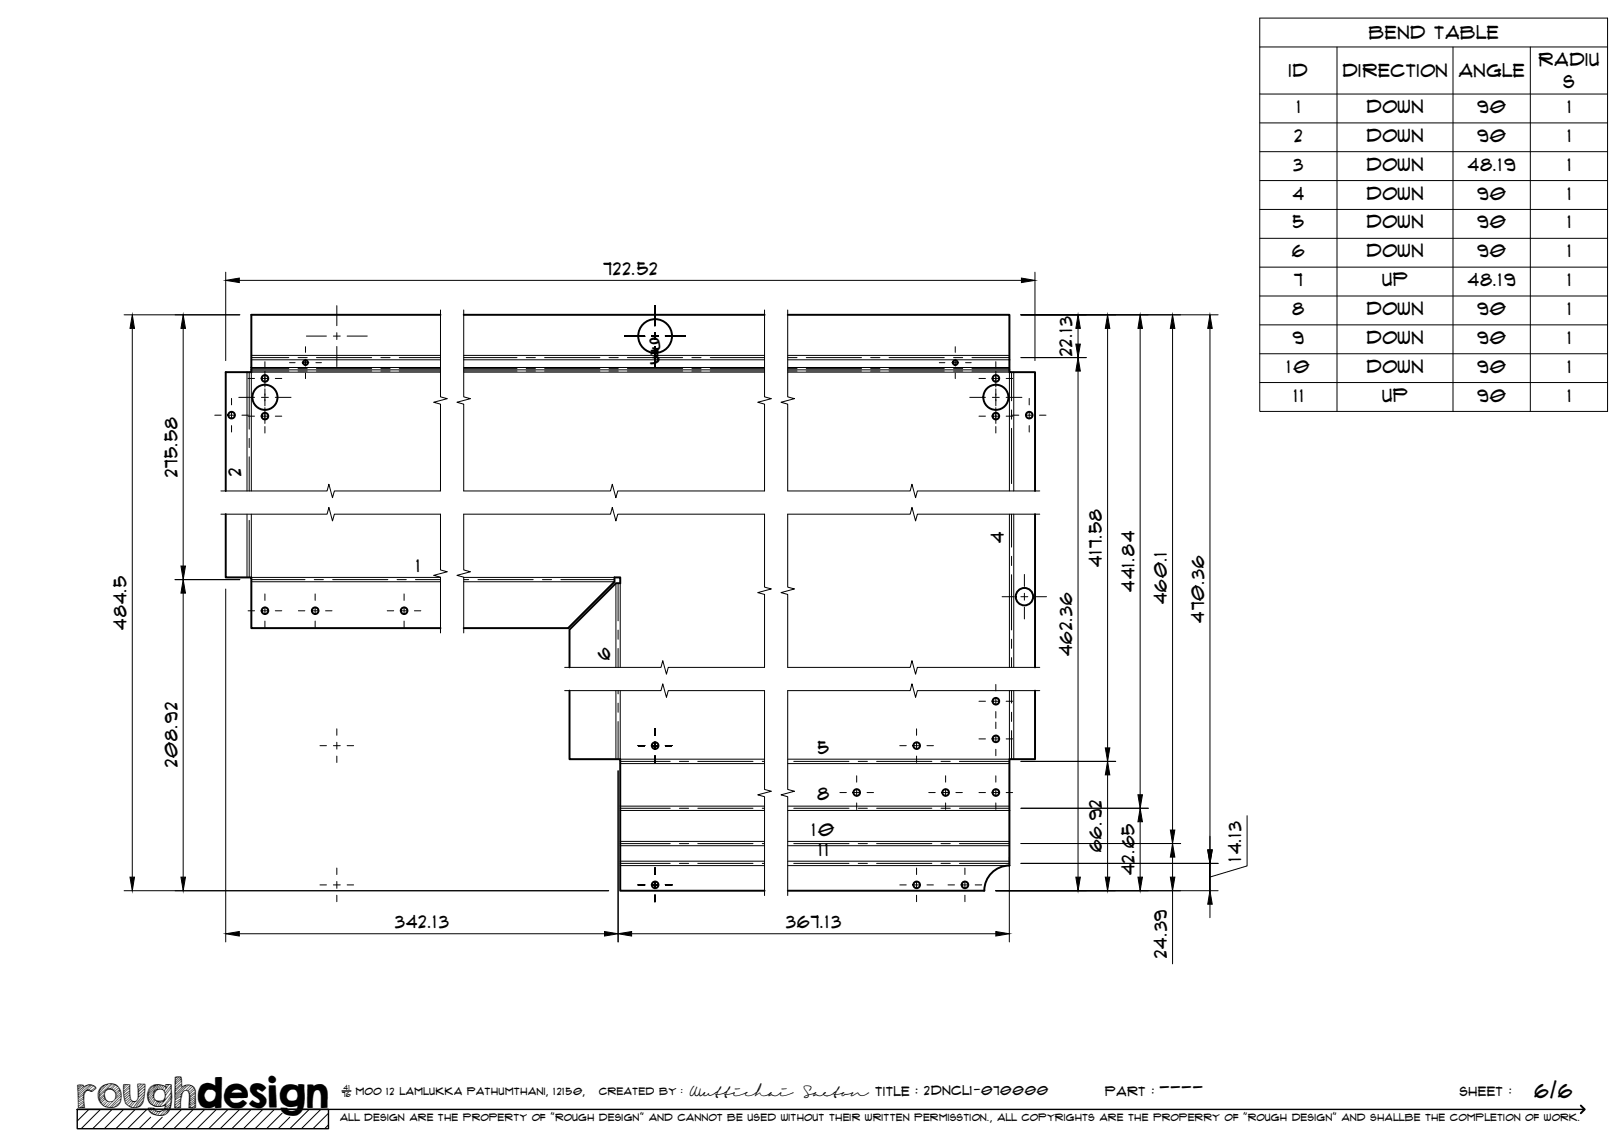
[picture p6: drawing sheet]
<svg xmlns="http://www.w3.org/2000/svg" width="420mm" height="297mm" viewBox="0 0 420 297" stroke-linecap="round" stroke-linejoin="round" font-family="sans-serif">
<!-- layer: Visible -->
<g fill="none" stroke="#000" stroke-width=".51">
<path d="M114 81.5h-49v14.8h-6.6v30.7M120 81.5h77.8M203.8 81.5h57.4v14.8h6.6v30.7M58.4 133v16.4h6.6v13.1h49M267.8 133v39.7M120 162.5h27l12-12v-1.1h1.5v1.5h-1.2l-12 12v9.8M147.3 178.7v17.7h13.2v34.1h37.3M267.8 178.7v17.7h-6.6v27.6M261.2 224a6.5 6.5 0 0 0-6.5 6.5h-50.9"/>
<circle cx="68.5" cy="97.9" r=".86"/>
<circle cx="79" cy="93.8" r=".62"/>
<circle cx="169.5" cy="86.9" r="4.4"/>
<circle cx="247.2" cy="93.8" r=".62"/>
<circle cx="257.7" cy="97.9" r=".86"/>
<circle cx="59.9" cy="107.4" r=".86"/>
<circle cx="68.5" cy="107.7" r=".86"/>
<circle cx="68.5" cy="102.8" r="3.2"/>
<circle cx="257.7" cy="107.7" r=".86"/>
<circle cx="257.7" cy="102.8" r="3.2"/>
<circle cx="266.3" cy="107.4" r=".86"/>
<circle cx="68.5" cy="158" r=".86"/>
<circle cx="81.5" cy="158" r=".86"/>
<circle cx="104.6" cy="158" r=".86"/>
<circle cx="265" cy="154.4" r="2.25"/>
<circle cx="169.5" cy="192.9" r=".86"/>
<circle cx="237.2" cy="192.9" r=".86"/>
<circle cx="257.7" cy="181.4" r=".86"/>
<circle cx="257.7" cy="191.2" r=".86"/>
<circle cx="221.6" cy="205.1" r=".86"/>
<circle cx="244.7" cy="205.1" r=".86"/>
<circle cx="257.7" cy="205.1" r=".86"/>
<circle cx="169.5" cy="229" r=".86"/>
<circle cx="237.2" cy="229" r=".86"/>
<circle cx="249.7" cy="229" r=".86"/>
</g>
<!-- layer: Bend Center -->
<g fill="none" stroke="#000" stroke-width=".26">
<path d="M64.5 96.3v14.7M65 96h9.7M65 95.4h9.7M65 92.5h9.7M77.1 96h2.4M77.1 95.4h2.4M77.1 92.5h2.4M81.9 96h14.3M81.9 95.4h14.3M81.9 92.5h14.3M98.5 96h2.4M98.5 95.4h2.4"/>
<path d="M98.5 92.5h2.4M103.3 96h10.7M103.3 95.4h10.7M103.3 92.5h10.7M120 96h13.8M120 95.4h13.8M120 92.5h13.8M136.1 96h2.4M136.1 95.4h2.4M136.1 92.5h2.4M140.9 96h14.3M140.9 95.4h14.3"/>
<path d="M140.9 92.5h14.3M157.6 96h2.4M157.6 95.4h2.4M157.6 92.5h2.4M162.3 96h14.3M162.3 95.4h14.3M162.3 92.5h14.3M179 96h2.4M179 95.4h2.4M179 92.5h2.4M183.8 96h14M183.8 95.4h14"/>
<path d="M183.8 92.5h14M203.8 96h2.4M203.8 95.4h2.4M203.8 92.5h2.4M208.6 96h14.3M208.6 95.4h14.3M208.6 92.5h14.3M225.3 96h2.3M225.3 95.4h2.3M225.3 92.5h2.3M230 96h14.3M230 95.4h14.3"/>
<path d="M230 92.5h14.3M246.7 96h2.4M246.7 95.4h2.4M246.7 92.5h2.4M251.5 96h9.7M251.5 95.4h9.7M251.5 92.5h9.7M261.7 96.3v7.4M64.5 113.4v2.4M64.5 118.2v8.8M261.7 106.1v2.4M261.7 110.8v14.3"/>
<path d="M64.5 134.6v14.8M261.7 133v8.6M65 150h13.9M81.3 150h2.4M86.1 150h14.3M102.7 150h2.4M107.5 150h6.5M120 150h1.3M123.7 150h14.2M140.3 150h2.4M145.1 150h13.9M159.9 150.9v9.7"/>
<path d="M261.7 143.9v2.4M261.7 148.7v14.3M159.9 163v2.4M159.9 167.8v4.9M159.9 178.7v.8M261.7 165.4v2.4M261.7 170.1v2.6M261.7 178.7v3.2M159.9 181.9v2.4M159.9 186.7v9.7M160.5 197h12.9M175.8 197h2.4"/>
<path d="M180.5 197h14.3M197.2 197h.6M205.4 197h14.2M222 197h2.4M226.8 197h14.3M243.5 197h2.4M248.2 197h13M261.7 184.3v2.4M261.7 189v7.4M160.5 209.1h12.9M160.5 218.3h12.9M175.8 209.1h2.4"/>
<path d="M175.8 218.3h2.4M180.5 209.1h14.3M180.5 218.3h14.3M197.2 209.1h.6M197.2 218.3h.6M205.4 209.1h14.2M205.4 218.3h14.2M222 209.1h2.4M222 218.3h2.4M226.8 209.1h14.3M226.8 218.3h14.3M243.5 209.1h2.4"/>
<path d="M243.5 218.3h2.4M248.2 209.1h13M248.2 218.3h13M160.5 223.4h12.9M175.8 223.4h2.4M180.5 223.4h14.3M197.2 223.4h.6M205.4 223.4h14.2M222 223.4h2.4M226.8 223.4h14.3M243.5 223.4h2.4M248.2 223.4h13"/>
</g>
<!-- layer: Visible Narrow -->
<g fill="none" stroke="#000" stroke-width=".26">
<path d="M63.9 96.3v30.7M65 95.7h49M65 95.1h49M65 93.1h49M65 92h49M114 96.3h-49v30.7M120 95.7h77.8M120 95.1h77.8M120 93.1h77.8M120 92h77.8M120 96.3h77.8M203.8 96.3h57.4v30.7"/>
<path d="M203.8 95.7h57.4M203.8 95.1h57.4M203.8 93.1h57.4M203.8 92h57.4M262.3 96.3v30.7M63.9 133v16.4M65 133v16.4h49M261.2 133v39.7M262.3 133v39.7M65 150.5h49M120 150.5h39M120 149.4h39"/>
<path d="M159.3 150.9v21.8M160.5 150.9v21.8M159.3 178.7v17.7M160.5 178.7v17.7h37.3M261.2 178.7v17.7h-57.4M262.3 178.7v17.7M160.5 197.6h37.3M203.8 197.6h57.4M160.5 208.6h37.3M160.5 209.7h37.3M160.5 217.7h37.3M160.5 218.8h37.3"/>
<path d="M203.8 208.6h57.4M203.8 209.7h57.4M203.8 217.7h57.4M203.8 218.8h57.4M160.5 222.8h37.3M160.5 224h37.3M203.8 222.8h57.4M203.8 224h57.4"/>
</g>
<!-- layer: TitleBlock -->
<path d="M20 287h65v5h-65zM20 287h390M88.5 282.3h2.3" fill="none" stroke="#000" stroke-width=".36"/>
<path d="M409 286.1l1 .9-1 1" fill="none" stroke="#000" stroke-width=".51"/>
<g fill="none" stroke="#000" stroke-width=".26">
<path d="M23 287l-3 3.1M26 287l-5 5M29 287l-5 5M32 287l-5 5M35 287l-5 5M38 287l-5 5M39 289.1l-3 2.9M42 289.1l-3 2.9M47 287l-5 5M50 287l-5 5M53 287l-5 5M56 287l-5 5"/>
<path d="M59 287l-5 5M62 287l-5 5M65 287l-5 5M68 287l-5 5M71 287l-5 5M73 288l-4 4M75 289.1l-3 2.9M80 287l-5 5M83 287l-5 5M85 288l-4 4M85 291l-1 1"/>
</g>
<!-- layer: Smart Centers -->
<g fill="none" stroke="#000" stroke-width=".26">
<path d="M87.1 79.1v5.2M169.5 79.1v5.2M64.2 97.9h1.6M67.6 97.9h1.8M68.5 93.6v1.7M68.5 96.1v4M71.2 97.9h1.7M74.9 93.8h1.4M78.1 93.8h1.8M79 89.7v1.5M79 92.9v1.8M79 96.5v1.5"/>
<path d="M79.3 87h5.2M81.7 93.8h1.5M86.3 87h1.7M87.1 86.1v1.7M87.1 89.6v5.2M89.8 87h5.2M161.6 87h5.2M168.6 87h1.8M169.5 86.1v1.7M169.5 89.6v5.2M172.1 87h5.3M243 93.8h1.5"/>
<path d="M246.3 93.8h1.7M247.1 89.7v1.5M247.1 92.9v1.8M247.1 96.5v1.5M249.8 93.8h1.5M253.3 97.9h1.7M256.8 97.9h1.7M257.6 93.6v1.7M257.6 96.1v4M260.3 97.9h1.7M55.6 107.4h1.6M59 107.4h1.8"/>
<path d="M59.9 103.1v1.7M59.9 106.5v1.8M59.9 110.1v1.7M61.8 102.8h4M62.6 107.4h1.7M64.2 107.7h1.6M67.6 107.7h1.8M67.6 102.8h1.8M68.5 100.6v4.4M68.5 105.5v4.1M68.5 110.4v1.6M71.2 107.7h1.7"/>
<path d="M71.2 102.8h4.1M250.9 102.8h4.1M253.3 107.7h1.7M256.8 107.7h1.7M256.8 102.8h1.7M257.6 100.6v4.4M257.6 105.5v4.1M257.6 110.4v1.6M260.3 107.7h1.7M260.3 102.8h4.1M261.9 107.4h1.7M265.4 107.4h1.8"/>
<path d="M266.3 103.1v1.7M266.3 106.5v1.8M266.3 110.1v1.7M268.9 107.4h1.7M64.2 158h1.6M67.6 158h1.8M68.5 153.7v1.6M68.5 157.1v1.8M71.2 158h1.7M77.2 158h1.7M80.6 158h1.8M81.5 153.7v1.6"/>
<path d="M81.5 157.1v1.8M84.2 158h1.7M100.2 158h1.7M103.7 158h1.7M104.5 153.7v1.6M104.5 157.1v1.8M107.2 158h1.7M259.3 154.4h3M264.1 154.4h1.8M265 148.6v3.1M265 153.5v1.8M265 157.1v3.1"/>
<path d="M267.7 154.4h3.1M68.5 160.7v1.7M81.5 160.7v1.7M104.5 160.7v1.7M257.6 177.1v1.7M82.8 192.9h1.7M86.3 192.9h1.7M87.1 188.6v1.7M87.1 192.1v1.7M87.1 195.6v1.7M89.8 192.9h1.7M165.1 192.9h1.7"/>
<path d="M168.6 192.9h1.8M169.5 188.6v1.7M169.5 192.1v1.7M169.5 195.6v1.7M172.1 192.9h1.7M232.8 192.9h1.7M236.2 192.9h1.8M237.1 188.6v1.7M237.1 192.1v1.7M237.1 195.6v1.7M239.8 192.9h1.7M253.3 191.2h1.7"/>
<path d="M253.3 181.4h1.7M256.8 191.2h1.7M256.8 181.4h1.7M257.6 180.5v1.8M257.6 184.1v1.7M257.6 186.8v1.7M257.6 190.3v1.8M257.6 193.9v1.6M260.3 191.2h1.7M260.3 181.4h1.7M217.3 205.1h1.7M220.7 205.1h1.8"/>
<path d="M221.6 200.7v1.7M221.6 204.2v1.8M221.6 207.8v1.6M224.3 205.1h1.7M240.3 205.1h1.7M243.7 205.1h1.8M244.6 200.7v1.7M244.6 204.2v1.8M244.6 207.8v1.6M247.3 205.1h1.7M253.3 205.1h1.7M256.8 205.1h1.7"/>
<path d="M257.6 200.7v1.7M257.6 204.2v1.8M257.6 207.8v1.6M260.3 205.1h1.7M82.8 229h1.7M86.3 229h1.7M87.1 224.6v1.7M87.1 228.1v1.8M87.1 231.6v1.7M89.8 229h1.7M165.1 229h1.7M168.6 229h1.8"/>
<path d="M169.5 224.6v1.7M169.5 228.1v1.8M169.5 231.6v1.7M172.1 229h1.7M232.8 229h1.7M236.2 229h1.8M237.1 224.6v1.7M237.1 228.1v1.8M237.1 231.6v1.7M239.8 229h1.7M245.3 229h1.7M248.8 229h1.7"/>
<path d="M249.6 224.6v1.7M249.6 228.1v1.8M249.6 231.6v1.7M252.3 229h1.7M0 297h.1"/>
</g>
<!-- layer: Bend Tables -->
<g fill="none" stroke="#000" stroke-width=".26">
<path d="M325.9 4.7h90v101.8h-90zM325.9 12.2h90M345.9 12.2v94.3M375.9 12.2v94.3M395.9 12.2v94.3M325.9 24.3h90M325.9 31.8h90M325.9 39.3h90M325.9 46.7h90M325.9 54.2h90M325.9 61.7h90M325.9 69.1h90"/>
<path d="M325.9 76.6h90M325.9 84.1h90M325.9 91.5h90M325.9 99h90"/>
</g>
<!-- layer: Break Lines -->
<path d="M114 80.2v22.5l1.7 .5-3.5 .9 1.8 .5v22.4h-27.5l-.5 1.8-.9-3.5-.5 1.7h-27.5M120 80.2v22.5l1.7 .5-3.5 .9 1.8 .5v22.4h37.9l.5-1.7 .9 3.5 .5-1.8h38v-22.4l-1.8-.5 3.6-.9-1.8-.5v-22.5M203.8 80.2v22.5l1.7 .5-3.4 .9 1.7 .5v22.4h31.7l.4-1.7 1 3.5 .4-1.8h31.7M57.1 133h27.5l.5-1.7 .9 3.5 .5-1.8h27.5v14.5l1.7 .4-3.5 1 1.8 .4v14.5M269 133h-31.7l-.4 1.8-1-3.5-.4 1.7h-31.7v18.9l1.7 .5-3.4 .9 1.7 .5v18.9h31.7l.4-1.8 1 3.5 .4-1.7h31.7M120 163.8v-14.5l-1.8-.4 3.5-1-1.7-.4v-14.5h37.9l.5-1.7 .9 3.5 .5-1.8h38v18.9l1.8 .5-3.6 .9 1.8 .5v18.9h-24.9l-.5 1.7-.9-3.5-.5 1.8h-24.9M146.1 178.7h24.9l.5-1.8 .9 3.5 .5-1.7h24.9v25.6l1.8 .4-3.6 1 1.8 .4v25.6M269 178.7h-31.7l-.4 1.7-1-3.5-.4 1.8h-31.7v25.6l1.7 .4-3.4 1 1.7 .4v25.6" fill="none" stroke="#000" stroke-width=".26"/>
<!-- layer: FD_Dimensions -->
<g fill="none" stroke="#000" stroke-width=".26">
<path d="M58.4 70.4v22.9M61.9 72.5h202.4M267.8 70.4v22.9M32.1 81.5h29.9M34.2 85v142M47.4 85v61.5M264.1 81.5h51.1M264.1 92.5h16.9M278.9 85v4M278.9 96v131M286.6 85v108.5M295 85v120.6"/>
<path d="M303.4 85v129.8M313 85v134.9M45.3 150h16.7M47.4 153.5v73.5M58.4 152.4v91.3M159.9 199.4v44.3M264.1 197h24.5M264.1 209.1h33M264.1 218.3h41.4M286.6 200.5v26.5M295 212.6v14.4M322.6 211.1v13l-9.6 2.8"/>
<path d="M32.1 230.5h125.4M257.6 230.5h57.6M261.1 221.8v21.9M264.1 223.4h51.1M303.4 221.8v5.2M303.4 230.5v18.9M313 223.4v7.1v-7.1M313 234v3.5M61.9 241.6h94.5M163.4 241.6h94.2"/>
</g>
<g fill="#000" stroke="#000" stroke-width=".26">
<path d="M58.4 72.5l3.5-.5v1.1zM264.3 72l3.5 .5-3.5 .6zM34.2 81.5l.6 3.5h-1.2zM47.4 81.5l.6 3.5h-1.2zM278.9 81.5l.6 3.5h-1.2zM278.3 89h1.2l-.6 3.5zM278.9 92.5l.6 3.5h-1.2zM286.6 81.5l.5 3.5h-1.1zM295 81.5l.6 3.5h-1.2zM303.4 81.5l.6 3.5h-1.2zM313 81.5l.6 3.5h-1.1zM46.8 146.5h1.2l-.6 3.5z"/>
<path d="M47.4 150l.6 3.5h-1.2zM286 193.5h1.1l-.5 3.5zM286.6 197l.5 3.5h-1.1zM294.4 205.6h1.2l-.6 3.5zM295 209.1l.6 3.5h-1.2zM302.8 214.8h1.2l-.6 3.5zM312.5 219.9h1.1l-.6 3.5zM33.6 227h1.2l-.6 3.5zM46.8 227h1.2l-.6 3.5zM278.3 227h1.2l-.6 3.5zM286 227h1.1l-.5 3.5zM294.4 227h1.2l-.6 3.5z"/>
<path d="M303.4 218.3l.6 3.5h-1.2zM302.8 227h1.2l-.6 3.5zM313 230.5l.6 3.5h-1.1zM58.4 241.6l3.5-.6v1.2zM156.4 241l3.5 .6-3.5 .6zM159.9 241.6l3.5-.6v1.2zM257.6 241l3.5 .6-3.5 .6z"/>
</g>
<text font-size="9.7" x="19.9" y="286.8">roughdesign</text>
<g font-size="5.3">
<text x="300.1" y="283.6">----</text>
<text x="397" y="284">6/6</text>
</g>
<g font-size="4.6">
<text x="354.2" y="10.1">Bend Table</text>
<text x="398.1" y="17">Radiu</text>
<text x="333.5" y="20">ID</text>
<text x="347.4" y="19.9">Direction</text>
<text x="377.4" y="19.9">Angle</text>
<text x="404.5" y="22.9">s</text>
<text x="335.6" y="29.2">1</text>
<text x="353.6" y="29.2">Down</text>
<text x="382.2" y="29.2">90</text>
<text x="405.6" y="29.2">1</text>
<text x="334.9" y="36.7">2</text>
<text x="353.6" y="36.7">Down</text>
<text x="382.2" y="36.7">90</text>
<text x="405.6" y="36.7">1</text>
<text x="334.7" y="44.2">3</text>
<text x="353.6" y="44.2">Down</text>
<text x="379.8" y="44.2">48.19</text>
<text x="405.6" y="44.2">1</text>
<text x="334.5" y="51.6">4</text>
<text x="353.6" y="51.6">Down</text>
<text x="382.2" y="51.6">90</text>
<text x="405.6" y="51.6">1</text>
<text x="334.5" y="59.1">5</text>
<text x="353.6" y="59.1">Down</text>
<text x="382.2" y="59.1">90</text>
<text x="405.6" y="59.1">1</text>
<text x="156.2" y="71.1">722.52</text>
<text x="334.3" y="66.6">6</text>
<text x="353.6" y="66.6">Down</text>
<text x="382.2" y="66.6">90</text>
<text x="405.6" y="66.6">1</text>
<text x="334.9" y="74">7</text>
<text x="357.7" y="74.1">Up</text>
<text x="379.8" y="74">48.19</text>
<text x="405.6" y="74">1</text>
<text x="334.4" y="81.5">8</text>
<text x="353.6" y="81.5">Down</text>
<text x="382.2" y="81.5">90</text>
<text x="405.6" y="81.5">1</text>
<text x="334.5" y="88.9">9</text>
<text x="353.6" y="89">Down</text>
<text x="382.2" y="88.9">90</text>
<text x="405.6" y="88.9">1</text>
<text x="168.1" y="90.5">9</text>
<text x="168.2" y="94.2">3</text>
<text x="168.4" y="93.6">7</text>
<text x="277.4" y="92.1" transform="rotate(-90 277.4 92.1)">22.13</text>
<text x="333" y="96.4">10</text>
<text x="353.6" y="96.4">Down</text>
<text x="382.2" y="96.4">90</text>
<text x="405.6" y="96.4">1</text>
<text x="334.8" y="103.9">11</text>
<text x="357.7" y="104">Up</text>
<text x="382.2" y="103.9">90</text>
<text x="405.6" y="103.9">1</text>
<text x="45.9" y="123.5" transform="rotate(-90 45.9 123.5)">275.58</text>
<text x="62.4" y="123" transform="rotate(-90 62.4 123)">2</text>
<text x="259.7" y="140.4" transform="rotate(-90 259.7 140.4)">4</text>
<text x="107.7" y="148">1</text>
<text x="285.1" y="146.6" transform="rotate(-90 285.1 146.6)">417.58</text>
<text x="293.5" y="153.1" transform="rotate(-90 293.5 153.1)">441.84</text>
<text x="301.9" y="156.4" transform="rotate(-90 301.9 156.4)">460.1</text>
<text x="311.5" y="161.2" transform="rotate(-90 311.5 161.2)">470.36</text>
<text x="32.8" y="163" transform="rotate(-90 32.8 163)">484.5</text>
<text x="157.9" y="170.8" transform="rotate(-90 157.9 170.8)">6</text>
<text x="277.4" y="169.8" transform="rotate(-90 277.4 169.8)">462.36</text>
<text x="211.6" y="195">5</text>
<text x="45.9" y="198.6" transform="rotate(-90 45.9 198.6)">208.92</text>
<text x="211.5" y="207.1">8</text>
<text x="210.1" y="216.2">10</text>
<text x="211.9" y="221.4">11</text>
<text x="285.1" y="220.5" transform="rotate(-90 285.1 220.5)">66.92</text>
<text x="293.5" y="226.5" transform="rotate(-90 293.5 226.5)">42.65</text>
<text x="321.1" y="222.7" transform="rotate(-90 321.1 222.7)">14.13</text>
<text x="102.2" y="240.1">342.13</text>
<text x="203.4" y="240.1">367.13</text>
<text x="301.9" y="248" transform="rotate(-90 301.9 248)">24.39</text>
</g>
<g font-size="3.4">
<text x="178.3" y="283.5">Wuttichai</text>
<text x="208.1" y="283.5">Saeton title : 2DNCL1-070000</text>
</g>
<g font-size="3.3">
<text x="286" y="283.5">Part :</text>
<text x="377.7" y="283.5">sheet :</text>
</g>
<g font-size="2.7">
<text x="92.1" y="283.3">moo 12 Lamlukka pathumthani, 12150,</text>
<text x="155" y="283.3">created by :</text>
</g>
<text font-size="2.6" x="88" y="290.1">all design are the property of &quot;rough design&quot; and cannot be used without their written permisstion., all copyrights are the properry of &quot;rough design&quot; and shallbe the completion of work.</text>
<g font-size="1.9">
<text x="88.5" y="283.9">76</text>
<text x="88.9" y="282.1">41</text>
</g>
</svg>
